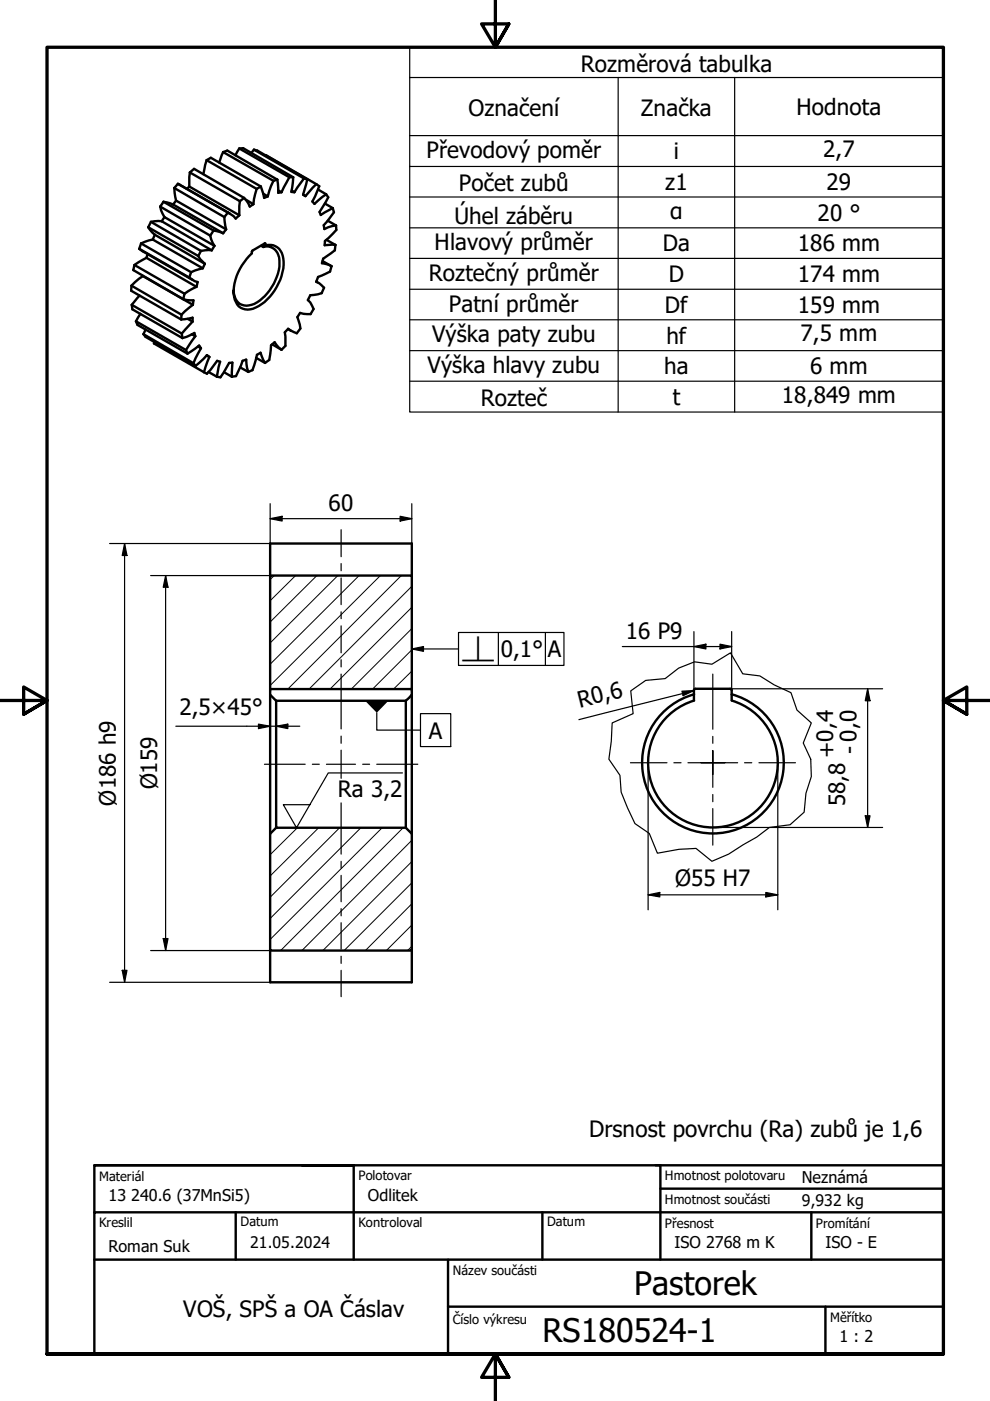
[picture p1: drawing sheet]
<svg xmlns="http://www.w3.org/2000/svg" width="210mm" height="297mm" viewBox="0 0 210 297" stroke-linecap="round" stroke-linejoin="round" font-family="sans-serif">
<!-- layer: Hatch (ISO) -->
<g fill="none" stroke="#000" stroke-width=".21">
<path d="M58.2 122l-.9 .9M62.7 122l-5.4 5.4M67.2 122l-9.9 9.9M71.6 122l-14.3 14.3M76.1 122l-18.8 18.8M80.6 122l-23.3 23.3M85.1 122l-24.1 24.1M87.3 137.8l-8.3 8.3M87.3 133.3l-12.8 12.8M87.3 128.8l-17.3 17.3M87.3 124.3l-21.8 21.8M87.3 142.3l-3.9 3.8"/>
<path d="M63.1 175.5l-5.8 5.7M67.6 175.5l-10.3 10.2M72 175.5l-14.7 14.7M76.5 175.5l-19.2 19.2M81 175.5l-23.7 23.7M85.5 175.5l-26 26M87.3 178.2l-23.3 23.3M87.3 196.1l-5.4 5.4M87.3 191.6l-9.8 9.9M87.3 187.2l-14.3 14.3M87.3 182.7l-18.8 18.8M87.3 200.6l-.9 .9"/>
</g>
<!-- layer: Visible (ISO) -->
<g fill="none" stroke="#000" stroke-width=".51">
<path d="M37 39.9l.3 2.6M37 39.9l10.6 6.1M37.7 39l11 6.3M37.7 39l10.6 6.1M37.7 39l-.7 .9M40.3 36.6l-.2 2.9M40.3 36.6l10.6 6.1M40.3 36.6l.8-.8 10.7 6.2M43.8 34l-.7 2.9M43.8 34l.9-.5 10.6 6M43.8 34l10.6 6.1M47.3 32.2l-.8 2.3"/>
<path d="M47.3 32.2l.9-.3 10.6 6.2M47.3 32.2l10.7 6.1M50.7 31.5l-.8 1.4M50.7 31.5l.9-.1 10.6 6.2M50.7 31.5l10.6 6.1M53.8 31.7l-.5 .7M53.8 31.7l.7 .2 10.7 6.1M53.8 31.7l10.7 6.1M55.3 39.5l.7 2.5 .8-.4M55.3 39.5l-.9 .6M56.4 33l10.7 6M58 38.3l-.5 1.1-.7 2.2"/>
<path d="M58.8 38.1l.2 2.8 .7-.1M58.8 38.1l-.8 .2M61.3 37.6l-1.6 3.2M61.3 37.6h.9M62.2 37.6l-.4 3.1 .6 .1M64.5 37.8l-2.1 3M64.5 37.8l.7 .2M65.2 38l-.9 3.3 .5 .3 2.3-2.6M67.1 39l.6 .5-1.5 3.2 .5 .5 2.5-2M28.5 56.2l10.6 6.1M28.5 56.2l-.2 1.1 10.6 6.1M29.5 52.8l11.3 6.6"/>
<path d="M29.5 52.8l10.6 6.1M29.9 51.6l10.6 6.1M29.9 51.6l-.4 1.2M30.3 58.5l-2.4 2.1M30.3 58.5h.1M30.3 58.5l10.6 6.1M31.1 54.7l-2.6 1.5M31.1 54.7l10.6 6.1M31.3 53.8l-.2 .9M31.4 48.2l1.4 1.6M31.4 48.2l10.6 6.1M32 47l10.6 6.2"/>
<path d="M32 47l-.6 1.2M32.4 50.8l-2.5 .8M32.4 50.8l10.6 6.1M32.8 49.8l-.4 1M32.8 49.8l10.6 6.1M34 43.8l.2 .8 .7 1.4M34 43.8l10.6 6.2M34.3 46.9l-2.3 .1M34.3 46.9l10.6 6.2M34.7 42.8l2 .6M34.7 42.8l10.6 6.1M34.7 42.8l-.7 1"/>
<path d="M34.9 46l-.6 .9M34.9 46l10.6 6.1M36.7 43.4l10.6 6.1M37.3 42.5l-.6 .9M37.3 42.5l10.6 6.1M39.6 40.1l.5-.6 10.6 6.1M40.1 58.9l1.2 .7 .6 .2-.2 1M40.5 57.7l-.4 1.2M42 54.3l.4 .6 1 1M42.6 53.2l-.6 1.1M43 56.9l-2.5 .8M43.4 55.9l-.4 1"/>
<path d="M44.6 50l.2 .7 .7 1.4M44.9 53.1l-2.3 .1M45.3 48.9l2 .6M45.3 48.9l-.7 1.1M45.5 52.1l-.6 1M47.6 46l.3 2.6M47.9 48.6l-.6 .9M48.3 45.1l1.2 .7 .5 .5 .7-.7M48.3 45.1l-.7 .9M50.9 42.7l-.2 2.9M51.8 42l.8 1.1 .4 .7 .7-.5M51.8 42l-.9 .7"/>
<path d="M52.1 42.3l1.6 1M54.4 40.1l-.7 3.2M55.4 52.1l.4 .3M55.8 41.1l1 .5M56.3 52.1v-.5h-.2l-2.6 1.5-.1 .6a11.1 11.1 0 0 0-3.7 9.3 2.94 2.94 0 0 0 4.5 2.2 11.1 11.1 0 0 0 5.9-10.4 2.8 2.8 0 0 0-4.3-2.4 2.72 2.72 0 0 1 3.4 2.8 10.5 10.5 0 0 1-5.3 9.2 2.89 2.89 0 0 1-3.1 0 2.89 2.89 0 0 1-1.3-2.8M59 40.4l.7 .4M61.8 40.4l.6 .4M67.1 59.7l.2 .2M67.4 40.2l1.8 1M68.4 55.4l1.9 1M68.9 43.2l1.6 .9M69.2 41.2l.4 .6-1.8 3.1 .2 .7 2.5-1.5"/>
<path d="M69.2 50.8l1.9 1.1M69.5 46.8l1.7 1M70.3 56.4l-.3 1.2-2.6 1.1-.3 1 .6 .4 1 .9-.5 1.2-2.4 .4-.5 1 .5 .5 .7 1.4-.7 1.1-1.5-.1-.7-.2-.5 .9 .6 2.4-.8 1.1-1.8-1-.7 .8 .1 2.8-.8 .9M70.5 44.1l.3 .9-2.2 2.7 .2 .9 1.6-.7 .8-.1M71.1 51.9l-.1 1.2-2.5 1.7-.2 1 1.4 .3 .6 .3M71.2 47.8l.1 1-2.4 2.3-.1 .9 2.3-.1M27.9 60.6l10.6 6.1M27.9 60.6l-.1 1 10.6 6.1M27.9 64.6l10.6 6.1M27.9 64.6l.2 1 10.6 6.1M28.8 68.1l10.6 6.1M28.8 68.1l.3 .8 10.7 6.1"/>
<path d="M29.6 62.7l-1.7 1.9M29.8 66.5l-1 1.6M30.4 70.9l10.6 6.1M30.4 70.9l.5 .5 10.6 6.2M30.9 69.9l-.5 1M32.7 72.5l-.1 .3 10.6 6.1M38.4 67.7l2.4-.3v.8M38.5 66.7l-.1 1M38.5 70.7l.2 1M38.9 63.4l.7 .2 1.4 .1-.1 .9M39.1 62.3l-.2 1.1M39.4 74.2l.4 .8"/>
<path d="M39.8 67.6l1 .6M40.6 70.9l.8 .4M40.8 68.2l-2.3 2.5M40.9 64.6l-2.4 2.1M41 77l.5 .6M41.4 71.3l-.2-.7-1.6 .8-.9 .3M41.4 71.3l-2 2.9M41.7 60.8l-2.6 1.5M42 73.5l.6 .3M42.6 73.8l-.4-.5-2.4 1.7M42.6 73.8l-1.6 3.2M43.2 78.9l.7 .3 2.1-2.7 .7 .2-.7 3.2"/>
<path d="M43.8 75.4l.6 .3M44.2 78.9l1.8 1M44.4 75.7l-.5-.4-2.4 2.3M44.4 75.7l-1.2 3.2M46 79.9l.7 .1 1.9-3.1h.7l-.2 3M47.5 78.9l1.6 1M50.9 77.9l1.7 1M52.6 78.9l-.2-.9-.2-1.8-.8 .3-1.4 3.2-.9 .2M54.3 75.9l1.9 1M56.2 76.9l-1-2.1-.7 .4-1 3.3-.9 .4M57.7 73l2 1.2M59.7 74.2l-.6-.5-.9-1.1-.7 .6-.4 3.1-.9 .6"/>
<path d="M61.1 69.8l.6 .4M57.3 122h30v24.1h-30zM57.3 122v-6.8h30v6.8M57.3 147.3l1.2 1.3M57.3 146.1v30.7M58.5 148.6v26.9l-1.2 1.3v24.7h30v-24.7l-1.3-1.3h-27.5M58.5 148.6h27.5M86 148.6v26.9M87.3 147.3l-1.3 1.3M87.3 146.1v30.7M147.1 146.4l.1 2.1a13.7 13.7 0 0 0-7.2 21.2 13.7 13.7 0 0 0 22.3 0 13.7 13.7 0 0 0-7.1-21.2l-.1-2.1M147.2 147.2a15 15 0 0 0-8.3 23.1 15 15 0 0 0 24.5 0 15 15 0 0 0-8.2-23.1"/>
<path d="M147.4 146l-.3 .3M147.4 146h7.4l.3 .3M57.3 201.5v6.8h30v-6.8"/>
</g>
<!-- layer: Break Line (ISO) -->
<path d="M133.7 146.5l3.2-2.2 4.1-.4 2.9-2.2 3.4-1.4 3.6 .5 4-2.4 2.6 4.5 3.6 .4 3 1.9 3.6 1.7 1.3 3.6 3 2.8-1.7 4.2 1.6 3.5 .1 3.6-1.1 3.6-.4 4-3 2.7-4.4 .5-2.6 2.1-6 3.6-3.6 1.5-3.3-2.7-3.6 .2-4.6 .8-1.7-4.2-3.1-2.1-2.9-6.7-.3-3.5-2.3-3.4 .5-3.8 .2-3.9 4.4-2z" fill="none" stroke="#000" stroke-width=".25"/>
<!-- layer: Visible Narrow (ISO) -->
<path d="M56.1 51.6l.2 .1" fill="none" stroke="#000" stroke-width=".38"/>
<!-- layer: Border (ISO) -->
<path d="M105 0v10l-2.9-4.9h5.8l-2.9 4.9 2.9-4.9M0 148.5h10l-5-2.8v5.7l5-2.9-5 2.9M210 148.5h-10l5-2.8v5.7l-5-2.9 5 2.9M10 287.1v-277.1h190v277.1h-190h190M107.9 292l-2.9-4.9 2.9 4.9h-5.8l2.9-4.9v9.9" fill="none" stroke="#000" stroke-width=".7"/>
<!-- layer: Title (ANSI) -->
<path d="M140 252h60" fill="none" stroke="#000" stroke-width=".51"/>
<!-- layer: Title (ISO) -->
<path d="M20 247.1h55h-11M20 257v-9.9h180v9.9M20 257h180v30.1h-180zM50 257v10.1M75 247.1v20M115 257v10.1M139 247.1h1v20M172 257v10.1M20 267.1h180M95 277h105M95 267.1v20M175 277v10.1" fill="none" stroke="#000" stroke-width=".51"/>
<!-- layer: Dimension (ISO) -->
<g fill="none" stroke="#000" stroke-width=".25">
<path d="M26.4 115.2l.5 2.6h-1zM26.4 115.2v93.1M57.3 110l2.5-.5v1zM57.3 110h30M57.3 106.8v8.4h-34.1M84.8 109.5l2.5 .5-2.5 .5zM87.3 106.8v8.4M31.9 122h25.4M35.1 122l.5 2.5h-1zM35.1 122v79.5M132 137.1h23.1M147.1 137.1l2.6-.5v1z"/>
<path d="M147.1 133.9v12.5M152.7 136.6l2.4 .5-2.4 .5zM155.1 133.9v12.5M37.3 154h26.3M54.8 153.5l2.5 .5-2.5 .5zM58.5 154l2.5-.5v1zM144.6 146.5l2.5-.1-2.3 1.1zM147.1 146.4l-24.4 6.2M147.5 146l-.4 .3M154.8 146h32.3M184 146l.5 2.6h-1zM184 146v29.4"/>
<path d="M137.4 161.8v31.1M151.3 175.4h35.8M164.9 161.8v31.1M183.5 173h1l-.5 2.4zM34.6 199h1l-.5 2.5zM137.4 189.7l2.5-.5v1zM137.4 189.7h27.5M162.4 189.2l2.5 .5-2.5 .5zM23.2 208.3h34.1M25.9 205.7h1l-.5 2.6zM31.9 201.5h25.4"/>
</g>
<g fill="#000">
<path d="M26.4 115.2l.5 2.6h-1zM57.3 110l2.5-.5v1zM84.8 109.5l2.5 .5-2.5 .5zM35.1 122l.5 2.5h-1zM147.1 137.1l2.6-.5v1zM152.7 136.6l2.4 .5-2.4 .5zM54.8 153.5l2.5 .5-2.5 .5zM58.5 154l2.5-.5v1zM144.6 146.5l2.5-.1-2.3 1.1zM184 146l.5 2.6h-1zM183.5 173h1l-.5 2.4zM34.6 199h1l-.5 2.5z"/>
<path d="M137.4 189.7l2.5-.5v1zM162.4 189.2l2.5 .5-2.5 .5zM25.9 205.7h1l-.5 2.6z"/>
</g>
<!-- layer: Centerline (ISO) -->
<g fill="none" stroke="#000" stroke-width=".25">
<path d="M72.3 112.3v5.7M72.3 119.5v1.5M72.3 122.5v5.7M72.3 129.7v1.5M72.3 132.7v5.7M72.3 139.9v1.5M72.3 142.9v11.6M72.3 156.1v1.5M72.3 159.1v5.9M56.1 162h8.6M66.2 162h1.5M69.2 162h6.2"/>
<path d="M72.3 170.2v10.9M76.9 162h1.5M79.9 162h8.7M72.3 182.6v1.5M72.3 185.6v5.6M72.3 192.6v1.6M72.3 195.6v5.6M72.3 202.7v1.6M72.3 205.7v5.6"/>
</g>
<!-- layer: Symbol (ISO) -->
<g fill="none" stroke="#000" stroke-width=".25">
<path d="M86.9 16.4v-6.4h113.1v6.4M131.1 16.4v71M155.8 16.4v71M200 16.4h-113.1v12.4M200 16.4v71h-113.1v-58.6M86.9 28.8h113.1M86.9 35.3h113.1M86.9 41.8h113.1M86.9 48.3h113.1M86.9 54.8h113.1M86.9 61.3h113.1M86.9 67.8h113.1"/>
<path d="M86.9 74.3h113.1M86.9 80.8h113.1M87.3 137.6l2.5-.5v1zM87.3 137.6h9.9M97.2 134.1h22.4v7h-22.4zM105.7 134.1v7M115.6 134.1v7M79.9 151.1v3.7h9.3M89.2 151.3h6.4v7h-6.4zM85.3 163.9h-15.7l-6.7 11.6-2.8-4.9h5.6"/>
</g>
<path d="M87.3 137.6l2.5-.5v1zM77.4 148.6h5l-2.5 2.5z" fill="#000"/>
<!-- layer: Center Mark (ISO) -->
<path d="M151.1 159.1v2.6v-2.5M151.1 142.9v11.7M151.1 156.1v1.5M133.7 161.7h7.7M142.9 161.7h1.5M145.9 161.7h5.2h-2.4M151.1 164.2v-2.5v5.2M151.1 168.5v1.5M151.1 171.4v7.8M153.7 161.7h-2.6h5.3M157.9 161.7h1.5M160.9 161.7h7.8" fill="none" stroke="#000" stroke-width=".25"/>
<g font-size="6.9">
<text x="134.5" y="274.6">Pastorek</text>
<text x="115" y="284.5">RS180524-1</text>
</g>
<g font-size="4.8">
<text x="123.1" y="15.2">Rozměrová tabulka</text>
<text x="99.3" y="24.6">Označení</text>
<text x="135.9" y="24.6">Značka</text>
<text x="168.9" y="24.4">Hodnota</text>
<text x="90.4" y="33.5">Převodový poměr</text>
<text x="142.9" y="33.8">i</text>
<text x="174.6" y="33.4">2,7</text>
<text x="97.3" y="40.5">Počet zubů</text>
<text x="141" y="40.3">z1</text>
<text x="175.3" y="40.3">29</text>
<text x="96.3" y="47.4">Úhel záběru</text>
<text x="142.1" y="46.3">α</text>
<text x="173.4" y="46.8">20 °</text>
<text x="92.1" y="53.1">Hlavový průměr</text>
<text x="140.5" y="53.3">Da</text>
<text x="169.2" y="53.3">186 mm</text>
<text x="90.9" y="59.6">Roztečný průměr</text>
<text x="141.8" y="59.8">D</text>
<text x="169.2" y="59.8">174 mm</text>
<text x="95.2" y="66.1">Patní průměr</text>
<text x="141" y="66.4">Df</text>
<text x="169.2" y="66.3">159 mm</text>
<text x="91.6" y="72.6">Výška paty zubu</text>
<text x="141.3" y="72.9">hf</text>
<text x="169.7" y="72.4">7,5 mm</text>
<text x="90.6" y="79">Výška hlavy zubu</text>
<text x="140.8" y="79.4">ha</text>
<text x="171.8" y="79.3">6 mm</text>
<text x="101.9" y="86">Rozteč</text>
<text x="142.6" y="85.8">t</text>
<text x="165.8" y="85.5">18,849 mm</text>
<text x="69.7" y="108.4">60</text>
<text x="132.7" y="135.5">16 P9</text>
<text x="106.2" y="139.3">0,1°</text>
<text x="116.1" y="139.3">A</text>
<text x="38" y="151.6">2,5×45°</text>
<text x="122.9" y="150" transform="rotate(-14 122.9 150)">R0,6</text>
<text x="90.9" y="156.6">A</text>
<text x="176.8" y="160.8" transform="rotate(-90 176.8 160.8)">+0,4</text>
<text x="181.7" y="159.9" transform="rotate(-90 181.7 159.9)">- 0,0</text>
<text x="33.3" y="167.4" transform="rotate(-90 33.3 167.4)">Ø159</text>
<text x="24.6" y="170.8" transform="rotate(-90 24.6 170.8)">Ø186 h9</text>
<text x="71.6" y="169">Ra 3,2</text>
<text x="179.2" y="171" transform="rotate(-90 179.2 171)">58,8</text>
<text x="143.1" y="187.9">Ø55 H7</text>
<text x="124.9" y="241.2">Drsnost povrchu (Ra) zubů je 1,6</text>
<text x="38.9" y="279.2">VOŠ, SPŠ a OA Čáslav</text>
</g>
<text font-size="4.6" x="97.7" y="140.2">⟂</text>
<g font-size="3.4">
<text x="170" y="250.9">Neznámá</text>
<text x="23" y="254.6">13</text>
<text x="27.8" y="254.6">240.6 (37MnSi5)</text>
<text x="78" y="254.6">Odlitek</text>
<text x="170" y="255.6">9,932 kg</text>
<text x="23" y="265.5">Roman Suk</text>
<text x="53" y="264.6">21.05.2024</text>
<text x="143" y="264.6">ISO 2768 m K</text>
<text x="175" y="264.6">ISO - E</text>
<text x="178" y="284.6">1 : 2</text>
</g>
<g font-size="2.7">
<text x="21" y="250.3">Materiál</text>
<text x="76" y="250.1">Polotovar</text>
<text x="141" y="250.1">Hmotnost polotovaru</text>
<text x="141" y="255.3">Hmotnost součásti</text>
<text x="21" y="260.1">Kreslil</text>
<text x="51" y="260">Datum</text>
<text x="76" y="260.1">Kontroloval</text>
<text x="116" y="260">Datum</text>
<text x="141" y="260.3">Přesnost</text>
<text x="173" y="260.3">Promítání</text>
<text x="96" y="270.3">Název součásti</text>
<text x="96" y="280.8">Číslo výkresu</text>
<text x="176" y="280.3">Měřítko</text>
</g>
</svg>
